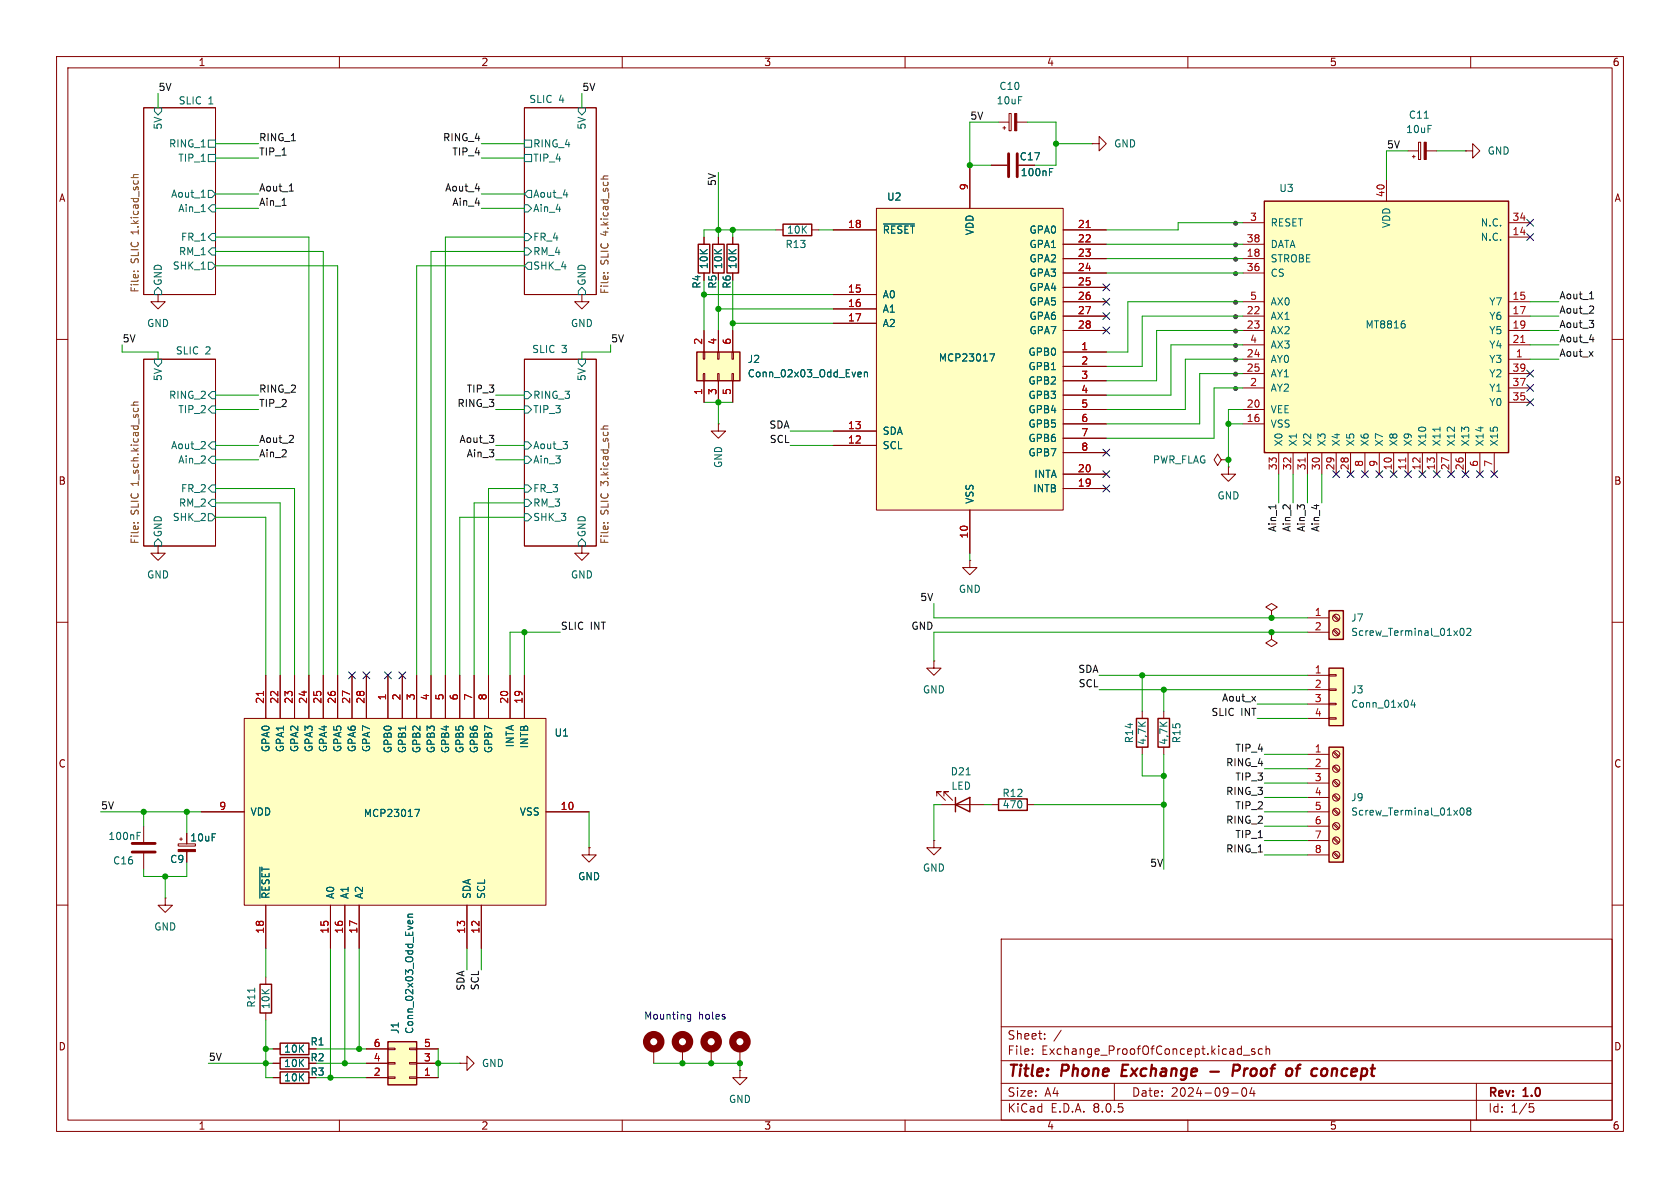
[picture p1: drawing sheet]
<svg xmlns="http://www.w3.org/2000/svg" width="297mm" height="210mm" viewBox="0 0 297 210" stroke-linecap="round" stroke-linejoin="round" font-family="sans-serif">
<g fill="none" stroke="#840000" stroke-width=".18">
<path d="M10 10h277v190h-277zM12 12h273v186h-273zM25.4 19.1h12.7v33h-12.7zM60 10v2M92.7 19.1h12.7v33h-12.7zM110 10v2M160 10v2M210 10v2M260 10v2M10 60h2M285 60h2M25.4 63.5h12.7v33h-12.7z"/>
<path d="M92.7 63.5h12.7v33h-12.7zM10 110h2M285 110h2M10 160h2M285 160h2M177 166h108v32h-108zM60 198v2M110 198v2M160 198v2M177 194.5h108M177 191.5h108M177 187.5h108"/>
<path d="M177 181.5h108M182.5 186.3v.1M182.5 185.5v.1M184.7 183.6v.1M184.7 182.8v.1M187.6 182.1l-1.3 2M197 191.5v3M210 198v2M217.7 193.2h1.2M219.7 192.4l.2-.1a.81 .81 0 0 1 .6 .6 .81 .81 0 0 1-.3 .8l-.2 .1a.81 .81 0 0 1-.3-1.4zM219.8 186.5h1.2M221.3 192.2l-.3 1.1h.9"/>
<path d="M221.7 192.8v1M221.8 185.5l-.3-.1-.3 .2 .1 .2 .5 .2v.3h-.6M223.2 185.5l-.5-.1-.2 .3v.4l.1 .2h.6M223.8 185.5l.2-.1 .4 .1 .1 .9M223.8 184.9v1.5M260 198v2M261 191.5v6.5M270.4 195.1h.7M270.5 195.7h.4l.3 .3-.2 .5-.5 .1"/>
</g>
<path d="M198.5 188.2l-.2 2h.9M214 189.4h1.5M218 189.3h.8a.55 .55 0 0 0 .4-.5 .55 .55 0 0 0-.3-.6h-.8l-.2 2M229.1 188.9h.7M229.9 188.2l-.4 .1-.1 .2-.2 1.7M234.6 189.1v.7" fill="none" stroke="#840000" stroke-width=".4"/>
<g fill="none" stroke="#006464" stroke-width=".18">
<path d="M27.3 19.1h1.3v.6l-.7 .6-.6-.6zM102.2 19.1h1.3v.6l-.6 .6-.7-.6zM35.6 34.9h.7M35.6 37.4h.7M36.8 33.7h.7l.6 .6-.6 .6h-.7zM36.8 24.8h1.3v1.2h-1.3zM36.8 27.3h1.3v1.3h-1.3zM37.5 36.2h.6v1.3h-.6l-.7-.7zM92.7 36.2h.6l.7 .6-.7 .7h-.6zM92.7 24.8h1.3v1.2h-1.3zM92.7 27.3h1.3v1.3h-1.3zM93.3 33.7h.7v1.2h-.7l-.6-.6z"/>
<path d="M99.6 34.4h.8M27.9 50.8l.7 .6v.7h-1.3v-.7zM36.8 46.4h.7l.6 .6-.6 .6h-.7zM37.5 41.3h.6v1.2h-.6l-.7-.6zM37.5 43.8h.6v1.3h-.6l-.7-.6zM92.7 41.3h.6l.7 .6-.7 .6h-.6zM92.7 43.8h.6l.7 .7-.7 .6h-.6zM93.3 46.4h.7v1.2h-.7l-.6-.6zM102.9 50.8l.6 .6v.7h-1.3v-.7zM27.3 63.5h1.3v.6l-.7 .7-.6-.7zM35.5 79.3h.8M36.2 78.2v.4"/>
<path d="M37.5 69.2h.6v1.3h-.6l-.7-.6zM37.5 71.8h.6v1.2h-.6l-.7-.6zM37.5 78.1h.6v1.3h-.6l-.7-.7zM92.7 78.1h.6l.7 .6-.7 .7h-.6zM92.7 71.8h.6l.7 .6-.7 .6h-.6zM92.7 69.2h.6l.7 .7-.7 .6h-.6zM102.2 63.5h1.3v.6l-.6 .7-.7-.7zM27.9 95.3l.7 .6v.6h-1.3v-.6zM36.8 86.4l.7-.7h.6v1.3h-.6zM36.8 90.8h.7l.6 .6-.6 .7h-.7zM37.5 80.6h.6v1.3h-.6l-.7-.6zM37.5 88.3h.6v1.2h-.6l-.7-.6z"/>
<path d="M92.7 88.3h.6l.7 .6-.7 .6h-.6zM92.7 90.8h.6l.7 .6-.7 .7h-.6zM92.7 85.7h.6l.7 .7-.7 .6h-.6zM92.7 80.6h.6l.7 .7-.7 .6h-.6zM102.9 95.3l.6 .6v.6h-1.3v-.6z"/>
</g>
<g fill="none" stroke="#725600" stroke-width=".18">
<path d="M23.2 31.4h1.2M24.4 30.9h-.7l-.1 .3 .1 .2M106.2 31.6h1.3M107.5 31.1l-.8 .1-.1 .3 .2 .1M23.7 48h.1M24.3 48h.1M106.7 48.2h.1M107.4 48.2h.1M23.2 71.6h1.2M23.7 72.2l-.1 .1M24.4 72.2v.1M24.4 71.1h-.7l-.1 .3 .1 .2"/>
<path d="M106.2 75.8h1.3M107.5 75.3l-.8 .1-.1 .3 .2 .1M23.7 92.4h.1M24.3 92.4h.1M106.7 92.4h.1M107.4 92.4h.1"/>
</g>
<path d="M223.5 35.6h43.2v44.4h-43.2z" fill="#ffffc2"/>
<path d="M223.5 35.6h43.2v44.4h-43.2z" fill="none" stroke="#840000" stroke-width=".25"/>
<g fill="none" stroke="#840000" stroke-width=".18">
<path d="M219.7 39.4h3.8M245.1 31.8v3.8M266.7 39.4h3.8M219.7 53.3h3.8M219.7 55.9h3.8M219.7 45.7h3.8M219.7 58.4h3.8M219.7 48.3h3.8M219.7 43.2h3.8M266.7 41.9h3.8M266.7 53.3h3.8M266.7 55.9h3.8"/>
<path d="M266.7 58.4h3.8M219.7 63.5h3.8M219.7 74.9h3.8M219.7 68.6h3.8M219.7 72.4h3.8M219.7 61h3.8M219.7 66h3.8M266.7 63.5h3.8M266.7 68.6h3.8M266.7 61h3.8M266.7 66h3.8M266.7 71.1h3.8"/>
<path d="M226.1 80v3.8M228.6 80v3.8M231.1 80v3.8M233.7 80v3.8M236.2 80v3.8M238.8 80v3.8M241.3 80v3.8M243.8 80v3.8M246.4 80v3.8M248.9 80v3.8M251.5 80v3.8M254 80v3.8"/>
<path d="M256.5 80v3.8M259.1 80v3.8M261.6 80v3.8M264.2 80v3.8M120.6 185.4v2.6M125.7 185.4v2.6"/>
</g>
<path d="M268.8 60.5h.8M230.7 80.9v.8M248.5 80.9v.8" fill="none" stroke="#a90000" stroke-width=".18"/>
<path d="M248.3 57.3l.1 .1-.1 .5M254.6 75.5v.7" fill="none" stroke="#006464" stroke-width=".18"/>
<g fill="none" stroke="#840000" stroke-width="1.3">
<circle cx="120.6" cy="184.1" r="1.27"/>
<circle cx="125.7" cy="184.1" r="1.27"/>
</g>
<path d="M123.2 62.2h7.6v5.1h-7.6z" fill="#ffffc2"/>
<g fill="none" stroke="#840000" stroke-width=".18">
<path d="M124.5 58.4v3.8M127 58.4v3.8M129.5 58.4v3.8M124.3 66h.3v1.3h-.3zM124.3 62.2h.3v1.3h-.3zM124.5 67.3v3.8M126.9 66h.2v1.3h-.2zM126.9 62.2h.2v1.3h-.2zM127 67.3v3.8M129.4 66h.3v1.3h-.3zM129.4 62.2h.3v1.3h-.3zM129.5 67.3v3.8"/>
<path d="M165.1 116.8v1.3h1.3l-1.3 1.3-1.3-1.3h1.3M165.1 116.8h.1M205.7 125.7v1.3M205.7 132.1v1.3M165.1 148.6v1.3h-1.3l1.3 1.2 1.3-1.2h-1.3M165.1 148.6h.1M165.6 140.7v-.7h.8h-.8l1.5 1.5M166.4 142.2h7.6M166.9 140.7v-.7h.7h-.7l1.5 1.5M81.3 188h1.2v-1.3l1.3 1.3-1.3 1.2v-1.2M81.3 188h.1M115.6 185.4v2.6"/>
</g>
<path d="M123.2 62.2h7.6v5.1h-7.6zM204.7 127h2.1v5.1h-2.1zM168.9 142.2l2.5-1.2v2.5zM168.9 141v2.5" fill="none" stroke="#840000" stroke-width=".25"/>
<path d="M151.8 65.8h.4l.1 .3-.6 .1M152.2 66.6h-.4M152.8 65.9l.2-.1h.3l.1 .8M152.8 65.8v.8M170.8 137h.7" fill="none" stroke="#006464" stroke-width=".18"/>
<circle cx="115.6" cy="184.1" r="1.27" fill="none" stroke="#840000" stroke-width="1.3"/>
<path d="M43.2 127h53.3v33h-53.3z" fill="#ffffc2"/>
<g fill="none" stroke="#840000" stroke-width=".18">
<path d="M193 25.4h1.3v-1.3l1.3 1.3-1.3 1.3v-1.3M193 25.4h.1M27.9 96.5v1.3h1.3l-1.3 1.3-1.2-1.3h1.2M27.9 96.5h.1M47 119.4v7.6M49.5 119.4v7.6M52.1 119.4v7.6M54.6 119.4v7.6M57.1 119.4v7.6M59.7 119.4v7.6M62.2 119.4v7.6M64.8 119.4v7.6"/>
<path d="M68.6 119.4v7.6M71.1 119.4v7.6M73.7 119.4v7.6M76.2 119.4v7.6M78.7 119.4v7.6M81.3 119.4v7.6M83.8 119.4v7.6M86.4 119.4v7.6M90.2 119.4v7.6M92.7 119.4v7.6M43.2 127h53.3v33h-53.3zM25.4 146.1v2.7"/>
<path d="M25.4 150.9v2.8M31.5 149.2h3v.4h-3zM31.7 148.3h.6M32 148.1v.5M33 147.3v1.9M33 150.5v1.9M35.6 143.5h7.6M96.5 143.5h7.6M47 160v7.6M58.4 160v7.6M61 160v7.6M63.5 160v7.6"/>
<path d="M82.5 160v7.6M85.1 160v7.6"/>
</g>
<path d="M24.2 147.7h.5M24.2 147.1h.6M45.9 153.3v5.5M73.3 143.1h.9l-.6 1.2" fill="none" stroke="#006464" stroke-width=".18"/>
<path d="M46.6 122.2v.7" fill="none" stroke="#a90000" stroke-width=".18"/>
<path d="M31.5 150.2h3v.3h-3z" fill="#840000" stroke="#840000" stroke-width=".18"/>
<path d="M23.4 149.1h4M23.4 150.6h4" fill="none" stroke="#840000" stroke-width=".51"/>
<path d="M154.9 36.8h33.1v53.4h-33.1z" fill="#ffffc2"/>
<g fill="none" stroke="#840000" stroke-width=".18">
<path d="M154.9 36.8h33.1v53.4h-33.1zM171.4 29.2v7.6M147.3 52.1h7.6M147.3 54.6h7.6M147.3 57.2h7.6M147.3 40.6h7.6M188 40.6h7.6M188 43.2h7.6M188 45.7h7.6M188 48.3h7.6M188 50.8h7.6M188 53.3h7.6"/>
<path d="M188 55.9h7.6M188 58.4h7.6M147.3 78.7h7.6M147.3 76.2h7.6M188 62.2h7.6M188 64.8h7.6M188 67.3h7.6M188 69.9h7.6M188 72.4h7.6M188 74.9h7.6M188 77.5h7.6M171.4 90.2v7.6"/>
<path d="M188 86.4h7.6M188 83.8h7.6M188 80h7.6"/>
</g>
<path d="M156.2 39.6h5.5M175 62.6h.8l-.5 1.2" fill="none" stroke="#006464" stroke-width=".18"/>
<path d="M192 40.2h.7" fill="none" stroke="#a90000" stroke-width=".18"/>
<path d="M234.9 132.1h2.6v20.3h-2.6z" fill="#ffffc2"/>
<path d="M138.4 39.6h5.1v2.1h-5.1zM234.9 132.1h2.6v20.3h-2.6zM176.5 141.2h5.1v2.1h-5.1zM46 174h2v5.1h-2zM49.5 189.5h5.1v2h-5.1z" fill="none" stroke="#840000" stroke-width=".25"/>
<g fill="none" stroke="#840000" stroke-width=".18">
<path d="M175.3 29.2h2.8M180.1 29.2h2.8M102.9 52.1v1.2h1.2l-1.2 1.3-1.3-1.3h1.3M102.9 52.1h.1M137.2 40.6h1.2M143.5 40.6h1.3M127 74.9v1.3h1.3l-1.3 1.3-1.3-1.3h1.3M127 74.9h.1M231.1 133.4h3.8M231.1 135.9h3.8M231.1 138.4h3.8M235.7 138.1l.9 .8"/>
<path d="M235.7 135.6l.9 .8M235.7 133l.9 .9M235.9 137.9l.8 .9M235.9 135.4l.8 .8M235.9 132.8l.8 .9M104.1 149.9v1.2h1.3l-1.3 1.3-1.2-1.3h1.2M104.1 149.9h.1M175.3 142.2h1.2M181.6 142.2h1.3M231.1 141h3.8M231.1 143.5h3.8M231.1 146.1h3.8"/>
<path d="M231.1 148.6h3.8M231.1 151.1h3.8M235.7 150.8l.9 .8M235.7 148.3l.9 .8M235.7 145.7l.9 .9M235.7 143.2l.9 .8M235.7 140.6l.9 .9M235.9 150.6l.8 .9M235.9 148.1l.8 .8M235.9 145.5l.8 .9M235.9 143l.8 .8M235.9 140.5l.8 .8"/>
<path d="M47 172.7v1.3M47 179.1v1.2M48.3 190.5h1.2"/>
<circle cx="236.2" cy="133.3" r=".63"/>
<circle cx="236.2" cy="138.4" r=".63"/>
<circle cx="236.2" cy="135.9" r=".63"/>
<circle cx="236.2" cy="148.6" r=".63"/>
<circle cx="236.2" cy="151.1" r=".63"/>
<circle cx="236.2" cy="141" r=".63"/>
<circle cx="236.2" cy="146" r=".63"/>
<circle cx="236.2" cy="143.5" r=".63"/>
</g>
<path d="M185.5 30.4h.5M185.5 29.8h.6M258.2 142.9l.2-.1a.68 .68 0 0 1 .4 .7 .68 .68 0 0 1-.4 .6l-.2-.1-.1-.4zM259.6 143.4l-.3-.3 .3-.3h.2l.2 .3-.2 .3M259.6 143.4l-.3 .2v.2l.3 .3h.2l.2-.3v-.2l-.2-.2M259.6 143.4h.2M45 174.7v.7" fill="none" stroke="#006464" stroke-width=".18"/>
<path d="M178.3 27.2v4M179.8 27.2v4" fill="none" stroke="#840000" stroke-width=".51"/>
<path d="M68.6 184.2h5.1v7.6h-5.1z" fill="#ffffc2"/>
<g fill="none" stroke="#840000" stroke-width=".18">
<path d="M64.8 190.5h3.8M64.8 188h3.8M64.8 185.4h3.8M68.6 185.3h1.2v.2h-1.2zM68.6 187.8h1.2v.3h-1.2zM68.6 190.4h1.2v.2h-1.2zM72.4 185.3h1.3v.2h-1.3zM72.4 187.8h1.3v.3h-1.3zM72.4 190.4h1.3v.2h-1.3zM73.7 190.5h3.8M73.7 188h3.8M73.7 185.4h3.8"/>
<path d="M130.8 185.4v2.6"/>
</g>
<path d="M68.6 184.2h5.1v7.6h-5.1z" fill="none" stroke="#840000" stroke-width=".25"/>
<path d="M72.1 163.1l.1-.3 .2-.1 .1 .6M72.1 162.1h.9M72.9 162.8l.1 .3M73 161.6l-.8 .1-.1 .3 .1 .1" fill="none" stroke="#006464" stroke-width=".18"/>
<circle cx="130.8" cy="184.1" r="1.27" fill="none" stroke="#840000" stroke-width="1.3"/>
<path d="M234.9 118.1h2.6v10.2h-2.6z" fill="#ffffc2"/>
<g fill="none" stroke="#840000" stroke-width=".18">
<path d="M171.4 99.1v1.2h1.3l-1.3 1.3-1.2-1.3h1.2M171.4 99.1h.1M224.8 111.8v1.2l1 .7-1 .6-1-.6 1-.7M224.8 111.8h.1M224.8 108l1-.7-1-.6-1 .6 1 .7v1.2M224.8 109.2h.1M231.1 119.4h3.8M234.9 119.3h1.3v.2h-1.3zM231.1 121.9h3.8M231.1 124.5h3.8M231.1 127h3.8M234.9 126.9h1.3v.2h-1.3z"/>
<path d="M234.9 124.3h1.3v.3h-1.3zM234.9 121.8h1.3v.2h-1.3zM29.2 158.8v1.2h1.3l-1.3 1.3-1.3-1.3h1.3M29.2 158.8h.1M130.8 189.2v1.3h1.3l-1.3 1.3-1.3-1.3h1.3M130.8 189.2h.1"/>
</g>
<path d="M234.9 118.1h2.6v10.2h-2.6z" fill="none" stroke="#840000" stroke-width=".25"/>
<path d="M249.8 123.7l-.3 .9h.7M250.1 124.2v.8" fill="none" stroke="#006464" stroke-width=".18"/>
<path d="M234.9 108h2.6v5h-2.6z" fill="#ffffc2"/>
<path d="M123.4 43.2h2.1v5.1h-2.1zM126 43.2h2v5.1h-2zM128.5 43.2h2.1v5.1h-2.1zM234.9 108h2.6v5h-2.6zM200.9 127h2v5.1h-2zM49.5 184.4h5.1v2h-5.1zM49.5 186.9h5.1v2.1h-5.1z" fill="none" stroke="#840000" stroke-width=".25"/>
<g fill="none" stroke="#840000" stroke-width=".18">
<path d="M171.4 29.2v7.6M175.3 29.2h2.8M176.5 21.6h1.9M177.3 22.6h.5M177.5 22.4v.5M178.4 20.1h.4v3h-.4zM179.8 21.6h1.8M180.1 29.2h2.8M248.9 26.7h1.9M249.7 27.7h.5M249.9 27.4v.5M250.8 25.1h.4v3.1h-.4z"/>
<path d="M252.1 26.7h1.9M259.1 26.7h1.2v-1.3l1.3 1.3-1.3 1.2v-1.2M259.1 26.7h.1M27.9 52.1v1.2h1.3l-1.3 1.3-1.2-1.3h1.2M27.9 52.1h.1M124.5 41.9v1.3M124.5 48.3v1.2M124.5 58.4v3.8M127 41.9v1.3M127 48.3v1.2M127 58.4v3.8M129.5 41.9v1.3"/>
<path d="M129.5 48.3v1.2M129.5 58.4v3.8M147.3 52.1h7.6M147.3 54.6h7.6M147.3 57.2h7.6M147.3 40.6h7.6M188 40.6h7.6M188 43.2h7.6M188 45.7h7.6M188 48.3h7.6M188 50.8h7.6M188 53.3h7.6"/>
<path d="M188 55.9h7.6M188 58.4h7.6M124.5 67.3v3.8M127 67.3v3.8M129.5 67.3v3.8M147.3 78.7h7.6M147.3 76.2h7.6M188 62.2h7.6M188 64.8h7.6M188 67.3h7.6M188 69.9h7.6M188 72.4h7.6"/>
<path d="M188 74.9h7.6M188 77.5h7.6M102.9 96.5v1.3h1.2l-1.2 1.3-1.3-1.3h1.3M102.9 96.5h.1M171.4 90.2v7.6M188 86.4h7.6M188 83.8h7.6M188 80h7.6M215.9 81.3l-.6-1-.7 1 .7 1 .6-1h1.3M217.2 81.3h.1M217.2 82.6v1.2h1.2l-1.2 1.3-1.3-1.3h1.3M217.2 82.6h.1"/>
<path d="M47 119.4v7.6M49.5 119.4v7.6M52.1 119.4v7.6M54.6 119.4v7.6M57.1 119.4v7.6M59.7 119.4v7.6M62.2 119.4v7.6M64.8 119.4v7.6M68.6 119.4v7.6M71.1 119.4v7.6M73.7 119.4v7.6M76.2 119.4v7.6"/>
<path d="M78.7 119.4v7.6M81.3 119.4v7.6M83.8 119.4v7.6M86.4 119.4v7.6M90.2 119.4v7.6M92.7 119.4v7.6M231.1 109.2h3.8M231.1 111.8h3.8M235.7 111.4l.9 .9M235.7 108.9l.9 .8M235.9 111.3l.8 .8M235.9 108.7l.8 .9"/>
<path d="M201.9 125.7v1.3M201.9 132.1v1.3M33 147.3v1.9M33 150.5v1.9M35.6 143.5h7.6M96.5 143.5h7.6M104.1 149.9h.1M47 160v7.6M58.4 160v7.6M61 160v7.6M63.5 160v7.6M82.5 160v7.6"/>
<path d="M85.1 160v7.6M48.3 185.4h1.2M48.3 188h1.2M48.3 190.5h1.2M64.8 185.4h3.8M64.8 188h3.8M64.8 190.5h3.8M73.7 185.4h3.8M73.7 188h3.8M73.7 190.5h3.8"/>
<circle cx="236.2" cy="111.8" r=".63"/>
<circle cx="236.2" cy="109.2" r=".63"/>
</g>
<g fill="none" stroke="#006464" stroke-width=".18">
<path d="M156.2 39.6h5.5M185.5 30.4h.5M185.5 29.8h.6M251.8 20.9h.7M151.8 65.8h.4l.1 .3-.6 .1M152.2 66.6h-.4M152.8 65.9l.2-.1h.3l.1 .8M152.8 65.8v.8M175 62.6h.8l-.5 1.2M258.2 111.2l.2-.1a.68 .68 0 0 1 .4 .6 .68 .68 0 0 1-.4 .6l-.2-.1-.1-.3zM259.3 111.2l.5-.1 .2 .3-.7 .9h.7M45.9 153.3v5.5"/>
<path d="M73.3 143.1h.9l-.6 1.2M72.1 163.1l.1-.3 .2-.1 .1 .6M72.1 162.1h.9M72.9 162.8l.1 .3M73 161.6l-.8 .1-.1 .3 .1 .1"/>
</g>
<g fill="#840000" stroke="#840000" stroke-width=".18">
<path d="M179.4 20.1h.4v3h-.4z"/>
<path d="M251.8 25.1h.3v3.1h-.3z"/>
</g>
<path d="M218.4 39.1v.3M218.4 42.9v.3M218.4 45.5v.2M218.4 48v.3M218.4 53.1v.2M218.4 55.6v.3M218.4 58.2v.2M218.4 60.7v.3M218.4 63.2v.3M218.4 65.8v.2M218.4 68.3v.3" fill="none" stroke="#484848" stroke-width=".18"/>
<g fill="#484848" stroke="#484848" stroke-width=".18">
<circle cx="218.4" cy="66.1" r=".36"/>
<circle cx="218.4" cy="56" r=".36"/>
<circle cx="218.4" cy="48.4" r=".36"/>
<circle cx="218.4" cy="63.6" r=".36"/>
<circle cx="218.4" cy="43.3" r=".36"/>
<circle cx="218.4" cy="61.1" r=".36"/>
<circle cx="218.4" cy="39.5" r=".36"/>
<circle cx="218.4" cy="68.7" r=".36"/>
<circle cx="218.4" cy="58.5" r=".36"/>
<circle cx="218.4" cy="53.4" r=".36"/>
<circle cx="218.4" cy="45.8" r=".36"/>
</g>
<path d="M49.9 36.3h.7M51.1 33.8h.8M84 33.4h.8M281 55.4h.7M281 52.8h.7M281.7 54.2v.4M51.1 78.2h.8M51.8 77.1v.4M281 60h.8M225.5 89.2v.8" fill="none" stroke="#0f0f0f" stroke-width=".18"/>
<path d="M122.1 179.3v1l-.2 .3-.3-.1M122.1 179.4l-.4-.1-.1 .1M121.6 180l.1 .2 .4-.1" fill="none" stroke="#0000c2" stroke-width=".18"/>
<g fill="none" stroke="#009600" stroke-width=".18">
<path d="M27.9 16.5v2.6M102.9 16.5v2.6M38.1 25.4h7.6M38.1 27.9h7.6M38.1 36.8h7.6M38.1 34.3h7.6M85.1 25.4h7.6M85.1 27.9h7.6M85.1 36.8h7.6M85.1 34.3h7.6M127 30.5v11.4M176.5 21.6h-5.1v7.6h3.9"/>
<path d="M181.6 21.6h5.1v7.6h-3.8M186.7 25.4h6.3M219.7 39.4h-11.4v1.2h-12.7M248.9 26.7h-3.8v5.1M254 26.7h5.1M38.1 47h21.6v72.4M38.1 44.5h19v74.9M38.1 41.9h16.5v77.5M92.7 47h-19v72.4M92.7 41.9h-14v77.5M92.7 44.5h-16.5v74.9M124.5 49.5v8.9"/>
<path d="M124.5 52.1h22.8M127 49.5v8.9M127 54.6h20.3M129.5 40.6v1.3M129.5 49.5v8.9M129.5 57.2h17.8M137.2 40.6h-12.7v1.3M144.8 40.6h2.5M195.6 45.7h24.1M195.6 43.2h24.1M195.6 48.3h24.1M219.7 58.4h-15.2v8.9h-8.9"/>
<path d="M219.7 55.9h-17.8v8.9h-6.3M219.7 53.3h-20.3v8.9h-3.8M270.5 55.9h5.1M270.5 53.3h5.1M270.5 58.4h5.1M21.6 61v1.2h6.3v1.3M38.1 69.9h7.6M38.1 78.7h7.6M38.1 72.4h7.6M87.6 69.9h5.1M87.6 78.7h5.1M87.6 72.4h5.1"/>
<path d="M107.9 61v1.2h-5v1.3M124.5 71.1h5M127 71.1v3.8M139.7 78.7h7.6M139.7 76.2h7.6M217.2 74.9h2.5M219.7 61h-12.7v8.9h-11.4M219.7 66h-7.6v8.9h-16.5M219.7 63.5h-10.2v8.9h-13.9M219.7 72.4h-2.5v10.2M219.7 68.6h-5.1v8.9h-19M270.5 61h5.1"/>
<path d="M270.5 63.5h5.1M38.1 86.4h14v33M38.1 88.9h11.4v30.5M38.1 91.4h8.9v28M38.1 81.3h7.6M87.6 81.3h5.1M92.7 88.9h-8.9v30.5M92.7 91.4h-11.4v28M92.7 86.4h-6.3v33M171.4 97.8v1.3M226.1 83.8v5.1M228.6 83.8v5.1"/>
<path d="M231.1 83.8v5.1M233.7 83.8v5.1M92.7 111.8v7.6M99.1 111.8h-8.9v7.6M165.1 106.7v2.5h66M194.3 119.4h36.8M201.9 119.4v6.3M231.1 111.8h-66v5M194.3 121.9h36.8M201.9 133.4v3.8h3.8M205.7 121.9v3.8M205.7 133.4v20.3"/>
<path d="M222.2 124.5h8.9M222.2 127h8.9M223.5 135.9h7.6M223.5 138.4h7.6M223.5 133.4h7.6M17.8 143.5h17.8M25.4 143.5v2.6M29.2 154.9v3.9M33 143.5v3.8M33 152.4v2.5h-7.6v-1.2M104.1 143.5v6.4M166.4 142.2h-1.3v6.4"/>
<path d="M174 142.2h1.3M182.9 142.2h22.8M223.5 143.5h7.6M223.5 148.6h7.6M223.5 141h7.6M223.5 146.1h7.6M223.5 151.1h7.6M47 167.6v5.1M58.4 167.6v22.9M61 167.6v20.4M63.5 167.6v17.8M82.5 167.6v3.9"/>
<path d="M85.1 167.6v3.9M36.8 188h11.5M47 180.3v10.2h1.3M47 185.4h1.3M55.9 188h8.9M55.9 185.4h8.9M55.9 190.5h8.9M77.5 185.4v5.1M77.5 188h3.8M115.6 188h15.2v1.2"/>
</g>
<g fill="none" stroke="#000084" stroke-width=".18">
<path d="M269.9 38.8l1.2 1.2M271.1 38.8l-1.2 1.2M195 50.2l1.2 1.2M195 55.3l1.2 1.2M195 52.7l1.2 1.2M195 57.8l1.2 1.2M196.2 50.2l-1.2 1.2M196.2 55.3l-1.2 1.2M196.2 52.7l-1.2 1.2M196.2 57.8l-1.2 1.2M269.9 41.3l1.2 1.2M271.1 41.3l-1.2 1.2"/>
<path d="M195 79.4l1.2 1.2M196.2 79.4l-1.2 1.2M269.9 70.5l1.2 1.2M269.9 65.4l1.2 1.2M269.9 68l1.2 1.2M271.1 70.5l-1.2 1.2M271.1 65.4l-1.2 1.2M271.1 68l-1.2 1.2M195 85.8l1.2 1.2M195 83.2l1.2 1.2M196.2 85.8l-1.2 1.2M196.2 83.2l-1.2 1.2"/>
<path d="M235.6 83.2l1.2 1.2M236.8 83.2l-1.2 1.2M238.2 83.2l1.2 1.2M239.4 83.2l-1.2 1.2M240.7 83.2l1.2 1.2M241.9 83.2l-1.2 1.2M243.2 83.2l1.2 1.2M244.4 83.2l-1.2 1.2M245.8 83.2l1.2 1.2M247 83.2l-1.2 1.2M248.3 83.2l1.2 1.2M249.5 83.2l-1.2 1.2"/>
<path d="M250.9 83.2l1.2 1.2M252.1 83.2l-1.2 1.2M253.4 83.2l1.2 1.2M254.6 83.2l-1.2 1.2M255.9 83.2l1.2 1.2M257.1 83.2l-1.2 1.2M258.5 83.2l1.2 1.2M259.7 83.2l-1.2 1.2M261 83.2l1.2 1.2M262.2 83.2l-1.2 1.2M263.6 83.2l1.2 1.2M264.8 83.2l-1.2 1.2"/>
<path d="M61.6 118.8l1.2 1.2M62.8 118.8l-1.2 1.2M64.2 118.8l1.2 1.2M65.4 118.8l-1.2 1.2M68 118.8l1.2 1.2M69.2 118.8l-1.2 1.2M70.5 118.8l1.2 1.2M71.7 118.8l-1.2 1.2"/>
</g>
<path d="M192 40.2h.7M46.6 122.2v.7" fill="none" stroke="#a90000" stroke-width=".18"/>
<g fill="#009600" stroke="#009600" stroke-width=".18">
<circle cx="224.8" cy="111.8" r=".46"/>
<circle cx="224.8" cy="109.2" r=".46"/>
<circle cx="205.7" cy="121.9" r=".46"/>
<circle cx="205.7" cy="137.2" r=".46"/>
<circle cx="205.7" cy="142.2" r=".46"/>
<circle cx="201.9" cy="119.4" r=".46"/>
<circle cx="186.7" cy="25.4" r=".46"/>
<circle cx="129.5" cy="40.6" r=".46"/>
<circle cx="171.4" cy="29.2" r=".46"/>
<circle cx="217.2" cy="74.9" r=".46"/>
<circle cx="217.2" cy="81.3" r=".46"/>
<circle cx="125.7" cy="188" r=".46"/>
<circle cx="130.8" cy="188" r=".46"/>
<circle cx="77.5" cy="188" r=".46"/>
<circle cx="61" cy="188" r=".46"/>
<circle cx="58.4" cy="190.5" r=".46"/>
<circle cx="92.7" cy="111.8" r=".46"/>
<circle cx="120.6" cy="188" r=".46"/>
<circle cx="127" cy="54.6" r=".46"/>
<circle cx="129.5" cy="57.2" r=".46"/>
<circle cx="127" cy="71.1" r=".46"/>
<circle cx="124.5" cy="52.1" r=".46"/>
<circle cx="127" cy="40.6" r=".46"/>
<circle cx="47" cy="188" r=".46"/>
<circle cx="29.2" cy="154.9" r=".46"/>
<circle cx="47" cy="185.4" r=".46"/>
<circle cx="63.5" cy="185.4" r=".46"/>
<circle cx="25.4" cy="143.5" r=".46"/>
<circle cx="33" cy="143.5" r=".46"/>
</g>
<g font-size="2.8" fill="#840000">
<text x="178" y="190.9">Title:</text>
<text x="187.7" y="190.9">Phone</text>
<text x="199.1" y="190.9">Exchange</text>
<text x="220.3" y="190.9">Proof</text>
<text x="230.7" y="190.9">of</text>
<text x="235.9" y="190.9">concept</text>
</g>
<g font-size="2.1" fill="#840000">
<text x="178" y="184">Sheet:</text>
<text x="178" y="186.7">File:</text>
<text x="184.1" y="186.7">Exchange_ProofOfConcept.kicad_sch</text>
<text x="178" y="196.9">KiCad</text>
<text x="178" y="194.1">Size:</text>
<text x="184.7" y="194.1">A4</text>
<text x="185.7" y="196.9">E.D.A.</text>
<text x="193.3" y="196.9">8.0.5</text>
<text x="200" y="194.1">Date:</text>
<text x="207" y="194.1">2024-09-04</text>
<text x="263" y="194.3">Rev:</text>
<text x="263" y="196.9">Id:</text>
<text x="267.1" y="196.9">1/5</text>
<text x="269.4" y="194.3">1.0</text>
</g>
<g font-size="1.8" fill="#840000">
<text x="35" y="11.9">1</text>
<text x="85" y="11.9">2</text>
<text x="135" y="11.9">3</text>
<text x="185" y="11.9">4</text>
<text x="235" y="11.9">5</text>
<text x="285" y="11.9">6</text>
<text x="10.3" y="35.9">A</text>
<text x="285.3" y="35.9">A</text>
<text x="10.3" y="85.9">B</text>
<text x="285.3" y="85.9">B</text>
<text x="10.3" y="135.9">C</text>
<text x="285.3" y="135.9">C</text>
<text x="10.3" y="185.9">D</text>
<text x="54.8" y="185">R1</text>
<text x="285.3" y="185.9">D</text>
<text x="54.8" y="190.3">R3</text>
<text x="54.8" y="187.8">R2</text>
<text x="35" y="199.9">1</text>
<text x="85" y="199.9">2</text>
<text x="135" y="199.9">3</text>
<text x="185" y="199.9">4</text>
<text x="235" y="199.9">5</text>
<text x="285" y="199.9">6</text>
</g>
<g font-size="1.8" fill="#0f0f0f">
<text x="27.9" y="16.2">5V</text>
<text x="102.9" y="16.2">5V</text>
<text x="171.4" y="21.2">5V</text>
<text x="45.7" y="27.6">TIP_1</text>
<text x="45.7" y="25.1">RING_1</text>
<text x="78.2" y="25.1">RING_4</text>
<text x="79.9" y="27.6">TIP_4</text>
<text x="245.1" y="26.3">5V</text>
<text x="45.7" y="33.9">Aout_1</text>
<text x="78.6" y="33.9">Aout_4</text>
<text x="126.7" y="33" transform="rotate(-90 126.7 33)">5V</text>
<text x="45.7" y="36.5">Ain_1</text>
<text x="79.9" y="36.5">Ain_4</text>
<text x="275.6" y="53">Aout_1</text>
<text x="275.6" y="58.1">Aout_3</text>
<text x="275.6" y="55.5">Aout_2</text>
<text x="21.6" y="60.6">5V</text>
<text x="107.9" y="60.6">5V</text>
<text x="275.6" y="63.2">Aout_x</text>
<text x="275.6" y="60.6">Aout_4</text>
<text x="45.7" y="69.5">RING_2</text>
<text x="82.4" y="69.5">TIP_3</text>
<text x="45.7" y="72">TIP_2</text>
<text x="80.8" y="72">RING_3</text>
<text x="135.9" y="75.9">SDA</text>
<text x="45.7" y="78.4">Aout_2</text>
<text x="45.7" y="80.9">Ain_2</text>
<text x="81.1" y="78.4">Aout_3</text>
<text x="82.4" y="80.9">Ain_3</text>
<text x="136" y="78.4">SCL</text>
<text x="225.7" y="94.1" transform="rotate(-90 225.7 94.1)">Ain_1</text>
<text x="228.3" y="94.1" transform="rotate(-90 228.3 94.1)">Ain_2</text>
<text x="230.8" y="94.1" transform="rotate(-90 230.8 94.1)">Ain_3</text>
<text x="233.3" y="94.1" transform="rotate(-90 233.3 94.1)">Ain_4</text>
<text x="162.6" y="106.3">5V</text>
<text x="99.1" y="111.4">SLIC</text>
<text x="104.3" y="111.4">INT</text>
<text x="161" y="111.4">GND</text>
<text x="190.5" y="119">SDA</text>
<text x="190.6" y="121.6">SCL</text>
<text x="215.9" y="124.1">Aout_x</text>
<text x="214.1" y="126.7">SLIC</text>
<text x="219.3" y="126.7">INT</text>
<text x="216.7" y="135.5">RING_4</text>
<text x="218.3" y="133">TIP_4</text>
<text x="17.8" y="143.2">5V</text>
<text x="216.7" y="140.6">RING_3</text>
<text x="218.3" y="143.2">TIP_2</text>
<text x="218.3" y="138.1">TIP_3</text>
<text x="216.7" y="145.7">RING_2</text>
<text x="218.3" y="148.2">TIP_1</text>
<text x="203.2" y="153.3">5V</text>
<text x="216.7" y="150.8">RING_1</text>
<text x="82.2" y="175.2" transform="rotate(-90 82.2 175.2)">SDA</text>
<text x="84.7" y="175.2" transform="rotate(-90 84.7 175.2)">SCL</text>
<text x="36.8" y="187.6">5V</text>
</g>
<g font-size="1.8" fill="#006464">
<text x="176.6" y="16.1">C10</text>
<text x="28.8" y="23" transform="rotate(-90 28.8 23)">5V</text>
<text x="31.5" y="18.5">SLIC</text>
<text x="36.8" y="18.5">1</text>
<text x="93.5" y="18.3">SLIC</text>
<text x="98.8" y="18.3">4</text>
<text x="103.7" y="23" transform="rotate(-90 103.7 23)">5V</text>
<text x="176.1" y="18.6">10uF</text>
<text x="248.5" y="23.7">10uF</text>
<text x="249" y="21.2">C11</text>
<text x="29.8" y="26.3">RING_1</text>
<text x="31.4" y="28.8">TIP_1</text>
<text x="94.2" y="26.3">RING_4</text>
<text x="94.2" y="28.8">TIP_4</text>
<text x="180.2" y="28.5">C17</text>
<text x="196.9" y="26.3">GND</text>
<text x="262.9" y="27.5">GND</text>
<text x="30.1" y="35.2">Aout_1</text>
<text x="94.2" y="35.2">Aout_4</text>
<text x="156.7" y="35.7">U2</text>
<text x="180.4" y="31.3">100nF</text>
<text x="226.1" y="34.1">U3</text>
<text x="31.4" y="37.7">Ain_1</text>
<text x="94.2" y="37.7">Ain_4</text>
<text x="139" y="41.5">10K</text>
<text x="156" y="41.5">~{RESET}</text>
<text x="172.3" y="41.7" transform="rotate(-90 172.3 41.7)">VDD</text>
<text x="181.9" y="41.5">GPA0</text>
<text x="224.5" y="40.2">RESET</text>
<text x="246" y="40.4" transform="rotate(-90 246 40.4)">VDD</text>
<text x="261.7" y="40.2">N.C.</text>
<text x="30.4" y="47.9">SHK_1</text>
<text x="31.5" y="45.3">RM_1</text>
<text x="31.9" y="42.8">FR_1</text>
<text x="94.2" y="47.9">SHK_4</text>
<text x="94.2" y="42.8">FR_4</text>
<text x="94.2" y="45.3">RM_4</text>
<text x="125.3" y="47.7" transform="rotate(-90 125.3 47.7)">10K</text>
<text x="127.9" y="47.7" transform="rotate(-90 127.9 47.7)">10K</text>
<text x="130.4" y="47.7" transform="rotate(-90 130.4 47.7)">10K</text>
<text x="138.8" y="44">R13</text>
<text x="181.9" y="44">GPA1</text>
<text x="181.9" y="46.6">GPA2</text>
<text x="224.5" y="46.6">STROBE</text>
<text x="224.5" y="44">DATA</text>
<text x="261.7" y="42.8">N.C.</text>
<text x="28.8" y="50.6" transform="rotate(-90 28.8 50.6)">GND</text>
<text x="103.7" y="50.6" transform="rotate(-90 103.7 50.6)">GND</text>
<text x="124.1" y="51.1" transform="rotate(-90 124.1 51.1)">R4</text>
<text x="126.8" y="51.1" transform="rotate(-90 126.8 51.1)">R5</text>
<text x="129.4" y="51.1" transform="rotate(-90 129.4 51.1)">R6</text>
<text x="156" y="52.9">A0</text>
<text x="181.9" y="49.1">GPA3</text>
<text x="181.9" y="51.7">GPA4</text>
<text x="224.5" y="49.1">CS</text>
<text x="25.9" y="58">GND</text>
<text x="100.8" y="58">GND</text>
<text x="156" y="55.5">A1</text>
<text x="156" y="58">A2</text>
<text x="181.9" y="54.2">GPA5</text>
<text x="181.9" y="56.7">GPA6</text>
<text x="181.9" y="59.3">GPA7</text>
<text x="224.5" y="56.7">AX1</text>
<text x="224.5" y="59.3">AX2</text>
<text x="224.5" y="54.2">AX0</text>
<text x="241.3" y="58.3">MT8816</text>
<text x="263.2" y="54.2">Y7</text>
<text x="263.2" y="56.7">Y6</text>
<text x="263.2" y="59.3">Y5</text>
<text x="31" y="62.7">SLIC</text>
<text x="36.3" y="62.7">2</text>
<text x="94" y="62.5">SLIC</text>
<text x="99.3" y="62.5">3</text>
<text x="132.1" y="64.4">J2</text>
<text x="165.9" y="64.1">MCP23017</text>
<text x="181.7" y="63.1">GPB0</text>
<text x="181.7" y="65.6">GPB1</text>
<text x="224.5" y="64.4">AY0</text>
<text x="224.5" y="61.8">AX3</text>
<text x="263.2" y="64.4">Y3</text>
<text x="263.2" y="61.8">Y4</text>
<text x="28.8" y="67.5" transform="rotate(-90 28.8 67.5)">5V</text>
<text x="29.8" y="70.7">RING_2</text>
<text x="94.2" y="70.7">RING_3</text>
<text x="103.7" y="67.5" transform="rotate(-90 103.7 67.5)">5V</text>
<text x="132.1" y="66.9">Conn_02x03_Odd_Even</text>
<text x="181.7" y="68.2">GPB2</text>
<text x="181.7" y="70.7">GPB3</text>
<text x="224.5" y="69.4">AY2</text>
<text x="224.5" y="66.9">AY1</text>
<text x="263.2" y="72">Y0</text>
<text x="263.2" y="69.4">Y1</text>
<text x="263.2" y="66.9">Y2</text>
<text x="31.4" y="73.3">TIP_2</text>
<text x="94.2" y="73.3">TIP_3</text>
<text x="156" y="77.1">SDA</text>
<text x="181.7" y="73.3">GPB4</text>
<text x="181.7" y="75.8">GPB5</text>
<text x="224.5" y="75.8">VSS</text>
<text x="224.5" y="73.3">VEE</text>
<text x="30.1" y="79.6">Aout_2</text>
<text x="31.4" y="82.1">Ain_2</text>
<text x="94.2" y="79.6">Aout_3</text>
<text x="94.2" y="82.1">Ain_3</text>
<text x="127.9" y="82.8" transform="rotate(-90 127.9 82.8)">GND</text>
<text x="156" y="79.6">SCL</text>
<text x="181.7" y="78.3">GPB6</text>
<text x="181.7" y="80.9">GPB7</text>
<text x="203.7" y="82.1">PWR_FLAG</text>
<text x="226.9" y="79" transform="rotate(-90 226.9 79)">X0</text>
<text x="229.5" y="79" transform="rotate(-90 229.5 79)">X1</text>
<text x="232" y="79" transform="rotate(-90 232 79)">X2</text>
<text x="234.5" y="79" transform="rotate(-90 234.5 79)">X3</text>
<text x="237.1" y="79" transform="rotate(-90 237.1 79)">X4</text>
<text x="239.6" y="79" transform="rotate(-90 239.6 79)">X5</text>
<text x="242.2" y="79" transform="rotate(-90 242.2 79)">X6</text>
<text x="244.7" y="79" transform="rotate(-90 244.7 79)">X7</text>
<text x="247.2" y="79" transform="rotate(-90 247.2 79)">X8</text>
<text x="249.8" y="79" transform="rotate(-90 249.8 79)">X9</text>
<text x="252.3" y="79" transform="rotate(-90 252.3 79)">X10</text>
<text x="254.9" y="79" transform="rotate(-90 254.9 79)">X11</text>
<text x="257.4" y="79" transform="rotate(-90 257.4 79)">X12</text>
<text x="259.9" y="79" transform="rotate(-90 259.9 79)">X13</text>
<text x="262.5" y="79" transform="rotate(-90 262.5 79)">X14</text>
<text x="265" y="79" transform="rotate(-90 265 79)">X15</text>
<text x="31.5" y="89.8">RM_2</text>
<text x="31.9" y="87.2">FR_2</text>
<text x="94.2" y="89.8">RM_3</text>
<text x="94.2" y="87.2">FR_3</text>
<text x="172.3" y="89.2" transform="rotate(-90 172.3 89.2)">VSS</text>
<text x="182.6" y="87.2">INTB</text>
<text x="182.7" y="84.7">INTA</text>
<text x="215.1" y="88.5">GND</text>
<text x="28.8" y="95.1" transform="rotate(-90 28.8 95.1)">GND</text>
<text x="30.4" y="92.3">SHK_2</text>
<text x="94.2" y="92.3">SHK_3</text>
<text x="103.7" y="95.1" transform="rotate(-90 103.7 95.1)">GND</text>
<text x="25.9" y="102.5">GND</text>
<text x="100.8" y="102.5">GND</text>
<text x="169.4" y="105">GND</text>
<text x="238.8" y="110.1">J7</text>
<text x="238.8" y="112.6">Screw_Terminal_01x02</text>
<text x="163.1" y="122.8">GND</text>
<text x="238.8" y="122.8">J3</text>
<text x="238.8" y="125.3">Conn_01x04</text>
<text x="97.9" y="130.4">U1</text>
<text x="200.5" y="131.5" transform="rotate(-90 200.5 131.5)">R14</text>
<text x="202.8" y="131.8" transform="rotate(-90 202.8 131.8)">4,7K</text>
<text x="206.6" y="131.8" transform="rotate(-90 206.6 131.8)">4,7K</text>
<text x="208.9" y="131.5" transform="rotate(-90 208.9 131.5)">R15</text>
<text x="47.9" y="133.1" transform="rotate(-90 47.9 133.1)">GPA0</text>
<text x="50.4" y="133.1" transform="rotate(-90 50.4 133.1)">GPA1</text>
<text x="52.9" y="133.1" transform="rotate(-90 52.9 133.1)">GPA2</text>
<text x="55.5" y="133.1" transform="rotate(-90 55.5 133.1)">GPA3</text>
<text x="58" y="133.1" transform="rotate(-90 58 133.1)">GPA4</text>
<text x="60.6" y="133.1" transform="rotate(-90 60.6 133.1)">GPA5</text>
<text x="63.1" y="133.1" transform="rotate(-90 63.1 133.1)">GPA6</text>
<text x="65.6" y="133.1" transform="rotate(-90 65.6 133.1)">GPA7</text>
<text x="69.4" y="133.2" transform="rotate(-90 69.4 133.2)">GPB0</text>
<text x="72" y="133.2" transform="rotate(-90 72 133.2)">GPB1</text>
<text x="74.5" y="133.2" transform="rotate(-90 74.5 133.2)">GPB2</text>
<text x="77.1" y="133.2" transform="rotate(-90 77.1 133.2)">GPB3</text>
<text x="79.6" y="133.2" transform="rotate(-90 79.6 133.2)">GPB4</text>
<text x="82.1" y="133.2" transform="rotate(-90 82.1 133.2)">GPB5</text>
<text x="84.7" y="133.2" transform="rotate(-90 84.7 133.2)">GPB6</text>
<text x="87.2" y="133.2" transform="rotate(-90 87.2 133.2)">GPB7</text>
<text x="91" y="132.2" transform="rotate(-90 91 132.2)">INTA</text>
<text x="93.6" y="132.4" transform="rotate(-90 93.6 132.4)">INTB</text>
<text x="168" y="137.3">D21</text>
<text x="168.1" y="139.8">LED</text>
<text x="177.1" y="141.1">R12</text>
<text x="177.2" y="143.1">470</text>
<text x="238.8" y="141.8">J9</text>
<text x="19.1" y="148.7">100nF</text>
<text x="33.5" y="148.9">10uF</text>
<text x="44.2" y="144.4">VDD</text>
<text x="64.2" y="144.6">MCP23017</text>
<text x="91.8" y="144.4">VSS</text>
<text x="238.8" y="144.4">Screw_Terminal_01x08</text>
<text x="19.9" y="153">C16</text>
<text x="30" y="152.8">C9</text>
<text x="102.1" y="155.8">GND</text>
<text x="163.1" y="154.3">GND</text>
<text x="47.9" y="159" transform="rotate(-90 47.9 159)">~{RESET}</text>
<text x="59.3" y="159" transform="rotate(-90 59.3 159)">A0</text>
<text x="61.8" y="159" transform="rotate(-90 61.8 159)">A1</text>
<text x="64.4" y="159" transform="rotate(-90 64.4 159)">A2</text>
<text x="83.4" y="159" transform="rotate(-90 83.4 159)">SDA</text>
<text x="86" y="159" transform="rotate(-90 86 159)">SCL</text>
<text x="27.2" y="164.7">GND</text>
<text x="45.3" y="178.2" transform="rotate(-90 45.3 178.2)">R11</text>
<text x="47.9" y="178.5" transform="rotate(-90 47.9 178.5)">10K</text>
<text x="70.7" y="182.9" transform="rotate(-90 70.7 182.9)">J1</text>
<text x="73.3" y="182.9" transform="rotate(-90 73.3 182.9)">Conn_02x03_Odd_Even</text>
<text x="50.1" y="191.4">10K</text>
<text x="50.1" y="186.3">10K</text>
<text x="50.1" y="188.8">10K</text>
<text x="85.1" y="188.8">GND</text>
<text x="128.8" y="195.2">GND</text>
</g>
<g font-size="1.8" fill="#a90000">
<text x="171.2" y="33.7" transform="rotate(-90 171.2 33.7)">9</text>
<text x="244.9" y="35" transform="rotate(-90 244.9 35)">40</text>
<text x="149.8" y="40.4">18</text>
<text x="190.5" y="40.4">21</text>
<text x="220.9" y="39.1">3</text>
<text x="267.3" y="41.7">14</text>
<text x="267.3" y="39.1">34</text>
<text x="190.5" y="42.9">22</text>
<text x="190.5" y="45.5">23</text>
<text x="220.3" y="45.5">18</text>
<text x="220.3" y="42.9">38</text>
<text x="149.8" y="51.8">15</text>
<text x="190.5" y="48">24</text>
<text x="190.5" y="50.5">25</text>
<text x="190.5" y="53.1">26</text>
<text x="220.3" y="48">36</text>
<text x="220.9" y="53.1">5</text>
<text x="267.3" y="53.1">15</text>
<text x="149.8" y="54.4">16</text>
<text x="149.8" y="56.9">17</text>
<text x="190.5" y="55.6">27</text>
<text x="190.5" y="58.2">28</text>
<text x="220.3" y="55.6">22</text>
<text x="220.3" y="58.2">23</text>
<text x="267.3" y="55.6">17</text>
<text x="267.3" y="58.2">19</text>
<text x="124.2" y="61" transform="rotate(-90 124.2 61)">2</text>
<text x="126.7" y="61" transform="rotate(-90 126.7 61)">4</text>
<text x="129.3" y="61" transform="rotate(-90 129.3 61)">6</text>
<text x="191.1" y="62">1</text>
<text x="191.1" y="64.5">2</text>
<text x="220.3" y="63.2">24</text>
<text x="220.3" y="65.8">25</text>
<text x="220.9" y="60.7">4</text>
<text x="267.3" y="60.7">21</text>
<text x="267.3" y="65.8">39</text>
<text x="267.9" y="63.2">1</text>
<text x="124.2" y="69.9" transform="rotate(-90 124.2 69.9)">1</text>
<text x="126.7" y="69.9" transform="rotate(-90 126.7 69.9)">3</text>
<text x="129.3" y="69.9" transform="rotate(-90 129.3 69.9)">5</text>
<text x="191.1" y="67.1">3</text>
<text x="191.1" y="69.6">4</text>
<text x="220.9" y="68.3">2</text>
<text x="267.3" y="70.9">35</text>
<text x="267.3" y="68.3">37</text>
<text x="149.8" y="75.9">13</text>
<text x="191.1" y="72.1">5</text>
<text x="191.1" y="74.7">6</text>
<text x="191.1" y="77.2">7</text>
<text x="220.3" y="74.7">16</text>
<text x="220.3" y="72.1">20</text>
<text x="149.8" y="78.5">12</text>
<text x="190.5" y="83.6">20</text>
<text x="191.1" y="79.8">8</text>
<text x="225.8" y="83.2" transform="rotate(-90 225.8 83.2)">33</text>
<text x="228.3" y="83.2" transform="rotate(-90 228.3 83.2)">32</text>
<text x="230.9" y="83.2" transform="rotate(-90 230.9 83.2)">31</text>
<text x="233.4" y="83.2" transform="rotate(-90 233.4 83.2)">30</text>
<text x="236" y="83.2" transform="rotate(-90 236 83.2)">29</text>
<text x="238.5" y="83.2" transform="rotate(-90 238.5 83.2)">28</text>
<text x="241" y="82.6" transform="rotate(-90 241 82.6)">8</text>
<text x="243.6" y="82.6" transform="rotate(-90 243.6 82.6)">9</text>
<text x="246.1" y="83.2" transform="rotate(-90 246.1 83.2)">10</text>
<text x="248.7" y="83.2" transform="rotate(-90 248.7 83.2)">11</text>
<text x="251.2" y="83.2" transform="rotate(-90 251.2 83.2)">12</text>
<text x="253.7" y="83.2" transform="rotate(-90 253.7 83.2)">13</text>
<text x="256.3" y="83.2" transform="rotate(-90 256.3 83.2)">27</text>
<text x="258.8" y="83.2" transform="rotate(-90 258.8 83.2)">26</text>
<text x="261.4" y="82.6" transform="rotate(-90 261.4 82.6)">6</text>
<text x="263.9" y="82.6" transform="rotate(-90 263.9 82.6)">7</text>
<text x="190.5" y="86.1">19</text>
<text x="171.2" y="95.3" transform="rotate(-90 171.2 95.3)">10</text>
<text x="232.3" y="109">1</text>
<text x="232.3" y="111.5">2</text>
<text x="232.3" y="119.1">1</text>
<text x="46.7" y="124.5" transform="rotate(-90 46.7 124.5)">21</text>
<text x="49.3" y="124.5" transform="rotate(-90 49.3 124.5)">22</text>
<text x="51.8" y="124.5" transform="rotate(-90 51.8 124.5)">23</text>
<text x="54.4" y="124.5" transform="rotate(-90 54.4 124.5)">24</text>
<text x="56.9" y="124.5" transform="rotate(-90 56.9 124.5)">25</text>
<text x="59.4" y="124.5" transform="rotate(-90 59.4 124.5)">26</text>
<text x="62" y="124.5" transform="rotate(-90 62 124.5)">27</text>
<text x="64.5" y="124.5" transform="rotate(-90 64.5 124.5)">28</text>
<text x="68.3" y="123.9" transform="rotate(-90 68.3 123.9)">1</text>
<text x="70.9" y="123.9" transform="rotate(-90 70.9 123.9)">2</text>
<text x="73.4" y="123.9" transform="rotate(-90 73.4 123.9)">3</text>
<text x="75.9" y="123.9" transform="rotate(-90 75.9 123.9)">4</text>
<text x="78.5" y="123.9" transform="rotate(-90 78.5 123.9)">5</text>
<text x="81" y="123.9" transform="rotate(-90 81 123.9)">6</text>
<text x="83.6" y="123.9" transform="rotate(-90 83.6 123.9)">7</text>
<text x="86.1" y="123.9" transform="rotate(-90 86.1 123.9)">8</text>
<text x="89.9" y="124.5" transform="rotate(-90 89.9 124.5)">20</text>
<text x="92.5" y="124.5" transform="rotate(-90 92.5 124.5)">19</text>
<text x="232.3" y="121.7">2</text>
<text x="232.3" y="124.2">3</text>
<text x="232.3" y="126.7">4</text>
<text x="232.3" y="133.1">1</text>
<text x="232.3" y="135.6">2</text>
<text x="38.7" y="143.3">9</text>
<text x="99" y="143.3">10</text>
<text x="232.3" y="138.2">3</text>
<text x="232.3" y="140.7">4</text>
<text x="232.3" y="143.3">5</text>
<text x="232.3" y="145.8">6</text>
<text x="232.3" y="148.3">7</text>
<text x="232.3" y="150.9">8</text>
<text x="46.7" y="165.1" transform="rotate(-90 46.7 165.1)">18</text>
<text x="58.2" y="165.1" transform="rotate(-90 58.2 165.1)">15</text>
<text x="60.7" y="165.1" transform="rotate(-90 60.7 165.1)">16</text>
<text x="63.2" y="165.1" transform="rotate(-90 63.2 165.1)">17</text>
<text x="82.3" y="165.1" transform="rotate(-90 82.3 165.1)">13</text>
<text x="84.8" y="165.1" transform="rotate(-90 84.8 165.1)">12</text>
<text x="66" y="185.2">6</text>
<text x="74.9" y="185.2">5</text>
<text x="66" y="190.2">2</text>
<text x="66" y="187.7">4</text>
<text x="74.9" y="190.2">1</text>
<text x="74.9" y="187.7">3</text>
</g>
<g font-size="1.8" fill="#725600">
<text x="24.8" y="41.3" transform="rotate(-90 24.8 41.3)">1.kicad_sch</text>
<text x="107.9" y="41.6" transform="rotate(-90 107.9 41.6)">4.kicad_sch</text>
<text x="24.8" y="46.6" transform="rotate(-90 24.8 46.6)">SLIC</text>
<text x="107.9" y="46.8" transform="rotate(-90 107.9 46.8)">SLIC</text>
<text x="24.8" y="51.8" transform="rotate(-90 24.8 51.8)">File:</text>
<text x="107.9" y="52.1" transform="rotate(-90 107.9 52.1)">File:</text>
<text x="24.8" y="85.8" transform="rotate(-90 24.8 85.8)">1_sch.kicad_sch</text>
<text x="107.9" y="85.8" transform="rotate(-90 107.9 85.8)">3.kicad_sch</text>
<text x="24.8" y="91" transform="rotate(-90 24.8 91)">SLIC</text>
<text x="107.9" y="91" transform="rotate(-90 107.9 91)">SLIC</text>
<text x="24.8" y="96.3" transform="rotate(-90 24.8 96.3)">File:</text>
<text x="107.9" y="96.3" transform="rotate(-90 107.9 96.3)">File:</text>
</g>
<g font-size="1.8" fill="#0000c2">
<text x="113.8" y="180.4">Mounting</text>
<text x="123.5" y="180.4">holes</text>
</g>
</svg>
